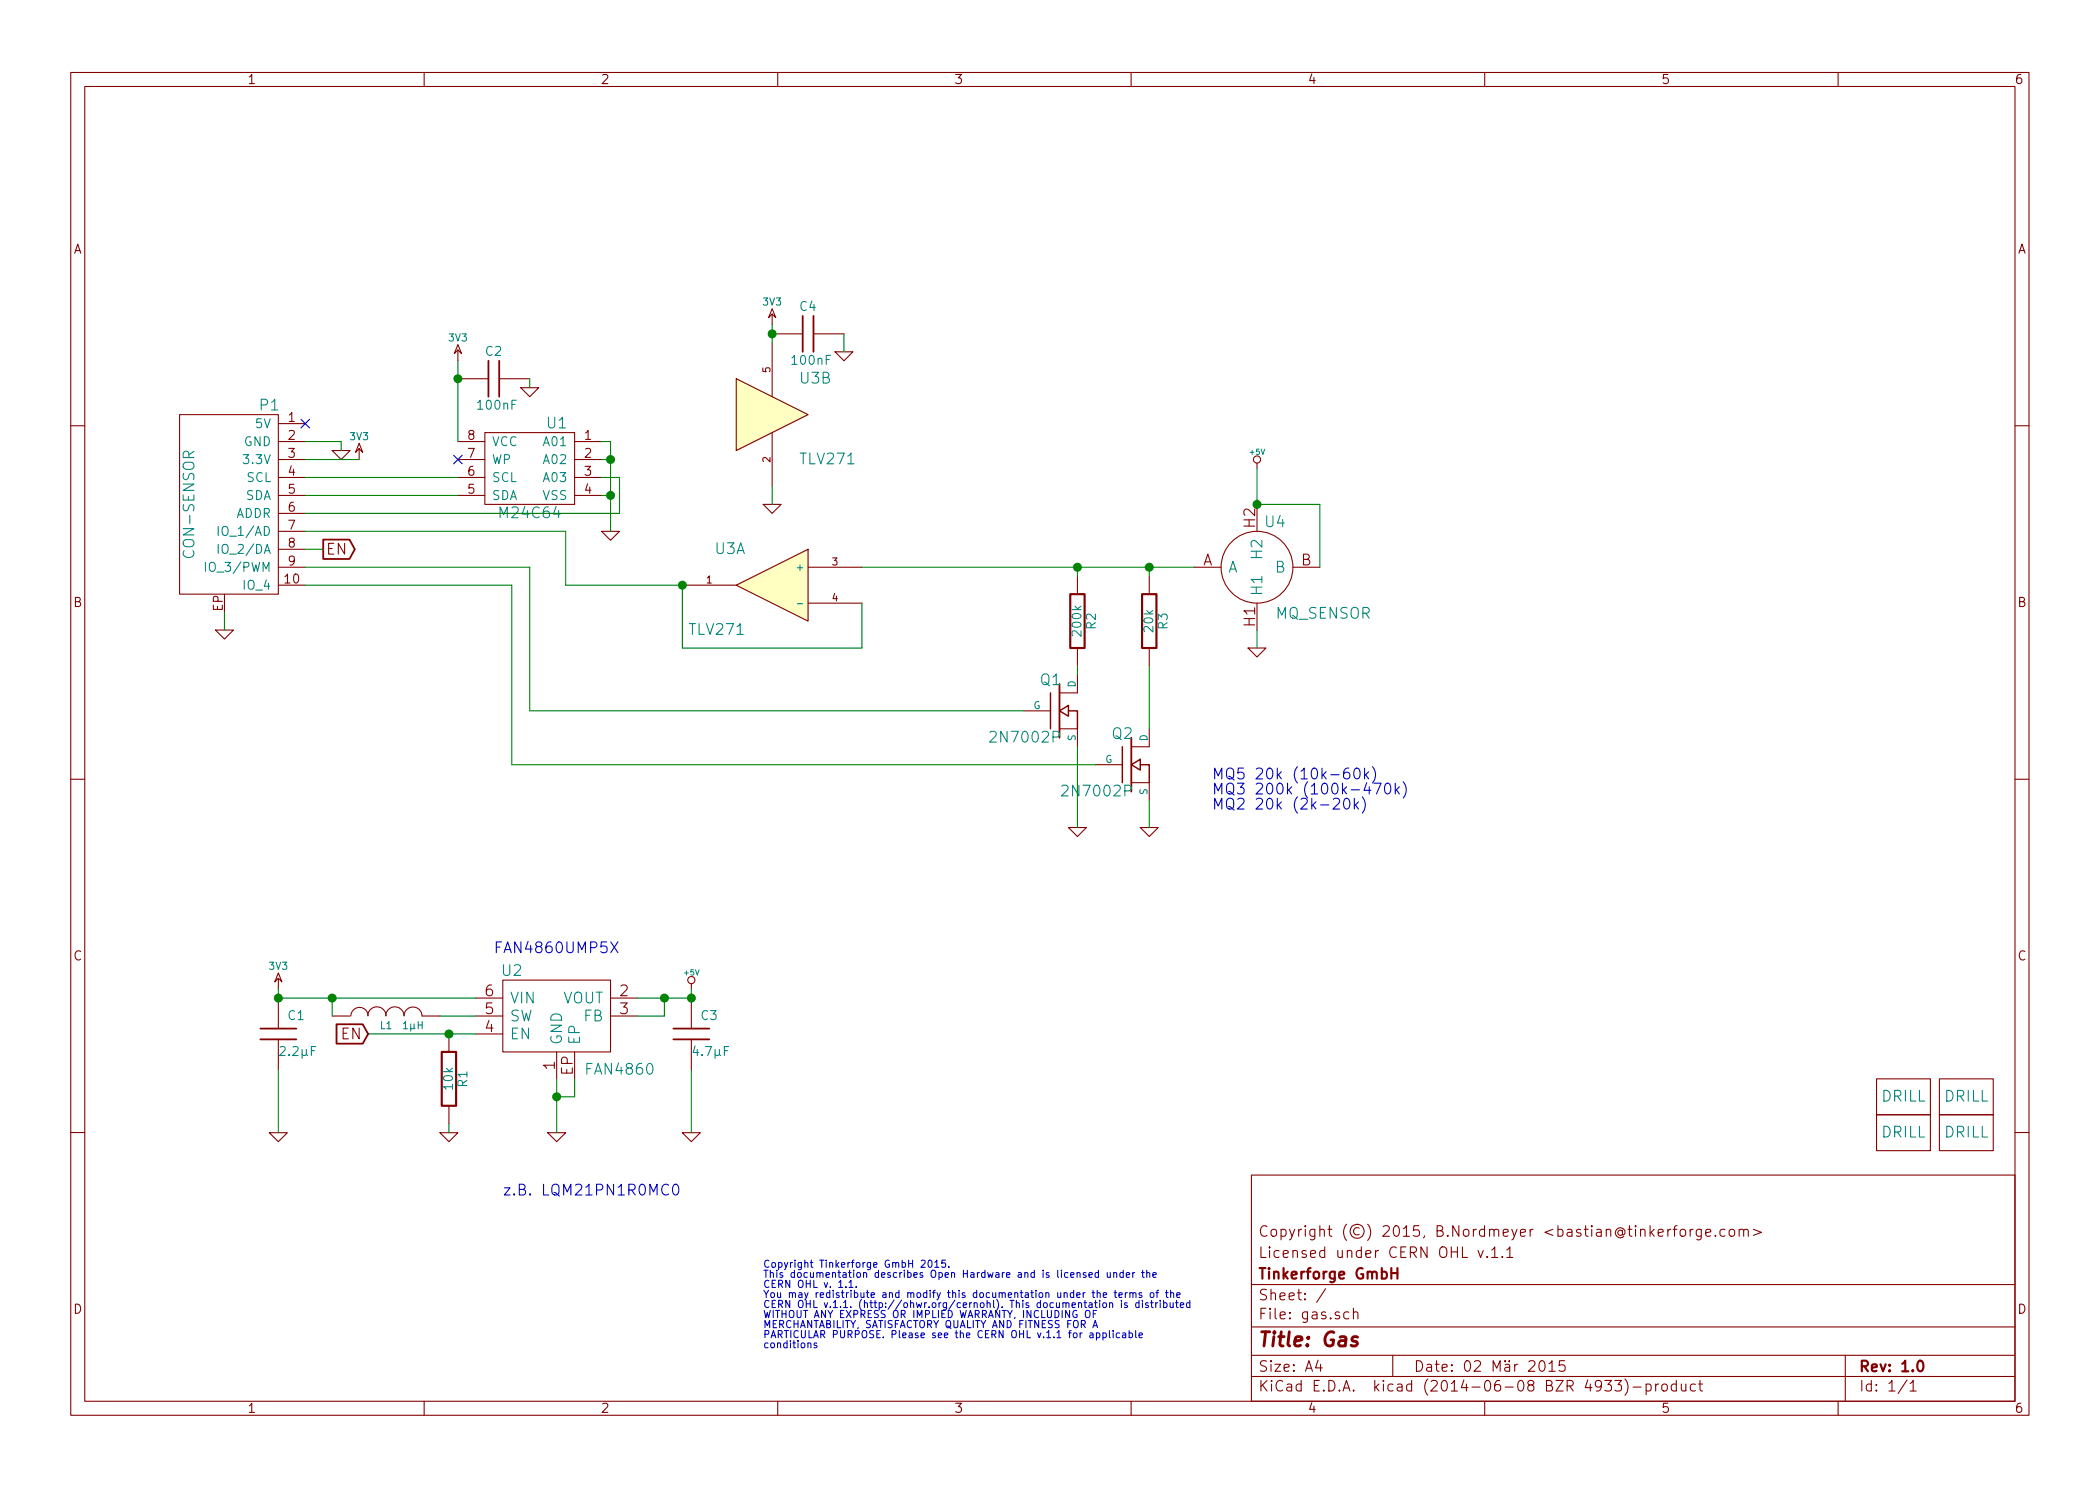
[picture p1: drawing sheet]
<svg xmlns="http://www.w3.org/2000/svg" width="297mm" height="210mm" viewBox="0 0 297 210" stroke-linecap="round" stroke-linejoin="round" font-family="sans-serif">
<g fill="none" stroke="#840000" stroke-width=".15">
<path d="M10 10.3h277v189.9h-277zM12 12.2h273v186.1h-273zM60 10.3v1.9M110 10.3v1.9M160 10.3v1.9M210 10.3v1.9M260 10.3v1.9M25.4 58.7h14v25.4h-14zM39.4 59.9h3.8M64.8 48.8l.5 1.2-.5-.5-.5 .5zM64.8 53.6h4.3M64.8 49.5v1.5"/>
<path d="M70.6 53.6h4.3M73.7 54.9h2.5l-1.3 1.2zM104.1 53.6l10.2 5.1-10.2 5zM109.2 43.7l.5 1.3-.5-.6-.5 .6zM109.2 44.4v1.6M109.2 48.5v7.6M109.2 47.2h4.3M115.1 47.2h4.3M118.1 49.8h2.5l-1.2 1.2zM10 60.2h2M39.4 62.5h3.8M39.4 65h3.8"/>
<path d="M39.4 67.6h3.8M39.4 70.1h3.8M39.4 72.6h3.8M39.4 75.2h3.8M39.4 77.7h3.8M47 63.7h2.5l-1.2 1.3zM50.8 62.7l.5 1.3-.5-.5-.5 .5zM50.8 63.5v1.5M64.8 62.5h3.8M64.8 65h3.8M64.8 67.6h3.8M64.8 70.1h3.8"/>
<path d="M68.6 61.2h12.7v10.2h-12.7zM81.3 62.5h3.8M81.3 65h3.8M81.3 67.6h3.8M81.3 70.1h3.8M85.1 75.2h2.5l-1.2 1.2zM107.9 71.4h2.6l-1.3 1.2zM109.2 61.2v7.6M177.8 65.5v.8M177.8 71.4v3.8M285 60.2h2M30.5 89.1h2.5l-1.3 1.3z"/>
<path d="M39.4 80.3h3.8M39.4 82.8h3.8M96.5 82.8h7.6M104.1 82.8l10.2-5.1v10.2zM114.3 80.3h7.6M114.3 85.3h7.6M152.4 81.5v2.6M152.4 91.7v2.5M152.4 95.5v2.5h-2.5M162.6 81.5v2.6M162.6 91.7v2.5M168.9 80.3h3.8"/>
<path d="M176.5 91.7h2.6l-1.3 1.3zM177.8 85.3v3.8M182.9 80.3h3.8M10 110.3h2M144.8 100.6h3.8M149.9 103.1h2.5v2.6M151.1 117.1h2.6l-1.3 1.3zM154.9 108.2h3.8M160 110.7h2.6v2.6M161.3 117.1h2.5l-1.2 1.3zM162.6 103.1v2.6h-2.6M285 110.3h2"/>
<path d="M39.4 137.7l.5 1.2-.5-.5-.5 .5zM39.4 138.4v1.5M71.1 138.7h15.3v10.1h-15.3zM97.8 139.2v.7M39.4 141.2v4.3M39.4 147.1v4.3M47 143.8h2.5M49.6 143.7a1.22 1.22 0 0 1 1.3-1.2 1.22 1.22 0 0 1 1.2 1.2M52 143.7a1.3 1.3 0 0 1 1.3-1.2 1.3 1.3 0 0 1 1.3 1.2M54.6 143.7a1.3 1.3 0 0 1 1.3-1.2 1.3 1.3 0 0 1 1.2 1.2 1.27 1.27 0 0 1 1.3-1.2 1.27 1.27 0 0 1 1.3 1.2l2.5 .1M63.5 146.3v2.5M63.5 156.5v2.5"/>
<path d="M67.3 141.2h3.8M67.3 143.8h3.8M67.3 146.3h3.8M78.7 148.8v3.8M81.3 148.8v3.8M86.4 141.2h3.8M86.4 143.8h3.8M97.8 141.2v4.3M97.8 147.1v4.3M265.4 157.7h7.6v5.1h-7.6zM265.4 152.6h7.6v5.1h-7.6zM274.3 157.7h7.6v5.1h-7.6z"/>
<path d="M274.3 152.6h7.6v5.1h-7.6zM10 160.2h2M38.1 160.3h2.5l-1.2 1.2zM62.2 160.3h2.6l-1.3 1.2zM77.5 160.3h2.5l-1.3 1.2zM96.5 160.3h2.6l-1.3 1.2zM177 166.3h108v32h-108zM209.1 176.9l.3 1 .4-1M210.4 177.8v.1l-.1-.1h.1v.1M211 176.9l.4-.5v1.5M211 177.9h.9M212.5 177.8h.1l-.1 .1-.1-.1h.1v.1"/>
<path d="M213.1 176.9l.5-.5v1.5M213.1 177.9h.9M236.3 173.9l-.2 .1-.2 .2M236.7 173.9h.5M237.2 173.4l-.3 .1v.2v1.2M237.7 174.1a.41 .41 0 0 1 .7 .1v.4a.41 .41 0 0 1-.4 .3 .41 .41 0 0 1-.4-.3zM239.1 173.9v1M239.5 173.9l-.3 .1-.1 .2M240.6 173.9v1.3a.39 .39 0 0 1-.6 .2M240.6 174l-.4-.1-.3 .3 .1 .6 .2 .1 .4-.1M241.3 174.4l.7-.1-.1-.3-.4-.1-.2 .2 .1 .7 .1 .1 .4-.1M242.6 174.8h.1l-.1 .1v-.1v.1"/>
<path d="M244 174l-.4-.1-.3 .3 .1 .6 .2 .1 .4-.1M244.7 174.1a.41 .41 0 0 1 .7 .1v.4a.41 .41 0 0 1-.4 .3 .41 .41 0 0 1-.4-.3zM246 174.1a.38 .38 0 0 1 .6 0v.8M246 173.9v1M246.6 174.1a.36 .36 0 0 1 .4-.2 .36 .36 0 0 1 .3 .2v.8M248 173.9l1.1 .5-1.1 .4M285 160.2h2M60 198.3v1.9M110 198.3v1.9M160 198.3v1.9M177 194.8h108M177 191.8h108"/>
<path d="M177 187.8h108M177 181.8h108M186.4 192.5l-.3 1h.9M186.8 193v1M187.5 182.3l-1.3 2M190.8 185.7l-.5-.1-.2 .3v.6l.2 .1 .5-.1M191.4 185.7a.38 .38 0 0 1 .7 .1v.8M191.4 185.1v1.5M197 191.8v3M210 198.3v1.9M217.8 192.7a.35 .35 0 0 1 .4-.2 .35 .35 0 0 1 .3 .3 .77 .77 0 0 1-.5 1.2 .9 .9 0 0 1-.2-1.3zM219.1 193l.4-.5v1.5"/>
<path d="M219.1 194h.9M221.3 192.5h-.7l-.1 .7a.62 .62 0 0 1 .7 0l.2 .2-.1 .5-.2 .1h-.3l-.3-.1M227 195.3h.9l-.5 .6 .5 .1v.2v.5l-.2 .1h-.5l-.2-.1M228.4 195.3h1l-.5 .6 .4 .1 .1 .2-.1 .5-.2 .1h-.4l-.3-.1M229.8 195.1a1.71 1.71 0 0 1 0 2.3M231 196.3h1.1M232.8 195.9a.48 .48 0 0 1 .7 .1l.1 .1-.1 .6a.48 .48 0 0 1-.7 0M232.8 195.8v1.5M234.2 195.8v1M234.6 195.8l-.3 .1-.1 .2M235.1 196a.41 .41 0 0 1 .7 .1v.4a.41 .41 0 0 1-.4 .3 .41 .41 0 0 1-.3-.3zM237.1 195.9l-.4-.1-.3 .3 .1 .6 .2 .1 .4-.1"/>
<path d="M237.1 195.3v1.5M237.8 195.8l.1 .9a.4 .4 0 0 0 .6 0M238.5 195.8v1M239.8 195.9l-.4-.1-.3 .3 .1 .6 .2 .1 .4-.1M240.3 195.8h.5M240.5 195.3v1.3l.2 .2h.1M260 198.3v1.9M261 191.8v6.5M269.7 195.2l-1.2 2M270.2 195.8l.4-.5v1.5M270.2 196.8h.8"/>
<circle cx="177.8" cy="65" r=".51"/>
<circle cx="177.8" cy="80.3" r="5.1"/>
<circle cx="97.8" cy="138.7" r=".51"/>
</g>
<path d="M151.4 84.1h2v7.6h-2zM161.5 84.1h2.1v7.6h-2.1zM62.5 148.8h2v7.7h-2zM197.7 179.4v1.5M196.8 180.1h.9M271.3 192.7a.35 .35 0 0 1 .4-.2 .35 .35 0 0 1 .3 .3 .77 .77 0 0 1-.4 1.2 .9 .9 0 0 1-.3-1.3z" fill="none" stroke="#840000" stroke-width=".3"/>
<path d="M192 189.2l-.5-.1-.1 .1-.2 .3 .3 .3 .4 .1 .1 .3-.1 .1-.2 .1-.6-.1" fill="none" stroke="#840000" stroke-width=".41"/>
<g fill="none" stroke="#0000c2" stroke-width=".15">
<path d="M188.6 113.1l.2-.2h.4l.2 .2 .1 .3-.1 .2-.9 .9h1M190.2 113.1a.36 .36 0 0 1 .4-.1 .36 .36 0 0 1 .3 .3 .77 .77 0 0 1-.5 1.2 .89 .89 0 0 1-.2-1.4zM190.8 108.7a.62 .62 0 0 0-.8 .6v.6a.48 .48 0 0 0 .5 .3 .48 .48 0 0 0 .4-.3v-.4a.48 .48 0 0 0-.4-.3 .48 .48 0 0 0-.5 .3M191.6 112.9v1.6M191.7 108.8a.36 .36 0 0 1 .6 .2 .77 .77 0 0 1-.4 1.2 .98 .98 0 0 1-.2-1.4zM191.7 113.9l.5 .6M192.2 113.5l-.6 .5M192.7 112.7a1.75 1.75 0 0 1 0 2.4M193 108.7v1.5M193.2 109.6l.4 .6M193.3 110.7l-.4 1.1h1M193.6 109.2l-.6 .6"/>
<path d="M194.1 108.5a1.75 1.75 0 0 1 0 2.3M194.3 110.8h1.1l-.7 1.5M196.1 110.9a.36 .36 0 0 1 .5 .2 .77 .77 0 0 1-.4 1.2 .98 .98 0 0 1-.1-1.4zM197.4 110.8v1.5M197.5 111.8l.4 .5M197.9 111.3l-.5 .6M198.5 110.6a1.75 1.75 0 0 1 0 2.3M86.4 133.3l1 1.5M87.4 133.3l-1 1.5M94.6 167.7a.62 .62 0 0 0-.8 0 .62 .62 0 0 0-.2 .7 .58 .58 0 0 0 .3 .6 .58 .58 0 0 0 .7-.1M95.3 167.7a.36 .36 0 0 1 .4-.1 .36 .36 0 0 1 .2 .3 .77 .77 0 0 1-.4 1.2 .89 .89 0 0 1-.2-1.4zM130.3 178.4l.4-.1 .1 .1 .1 .2-.6 .7h.6"/>
<path d="M131.3 178.4l.3-.1a.59 .59 0 0 1-.1 1l-.2-.1v-.3zM132.2 178.6l.3-.3v1M133.7 178.3h-.5v.5l.1-.1h.4v.5l-.1 .1-.4-.1M134.2 179.2v.1M155.4 179.7v1M158.9 179.7v1M161.6 179.7v.9l.2 .1M162.2 179.7v1M115.5 190.1l-.2-.1-.2 .2 .2 .2h.2v.2h-.4M120.1 181.5l.3-.4v1.1M121.1 182.1v.1M153.6 185.5h.5a.67 .67 0 0 1-.2 .9h-.3a.78 .78 0 0 1 0-.9z"/>
<path d="M154 180.4l.5-.1v-.2h-.3l-.2 .1 .1 .5h.4M154.6 187.9l.3-1.1 .3 1.1M154.6 185.9h.4M154.7 187.6h.5M155.1 188.6h.3l.2 .2-.1 .4h-.4M155.1 188.6v1M155.1 185.4h-.5v1M155.2 183l.1-.1 .3 .1v.6M155.2 182.6v1M155.4 180.1h-.3l-.2 .2 .1 .4h.4M156 188.6h.3l.2 .2-.1 .4h-.4M156 188.6v1"/>
<path d="M156.1 183.3l.4-.1v-.2l-.3-.1-.1 .2v.4h.4M156.1 184.4l.2-.1 .2 .2v.3l-.2 .2h-.2l-.1-.2zM156.6 180.1v.6h.3l.1-.1M156.9 188.3v.8l.1 .2M156.9 184.4l.2-.1 .2 .1 .1 .6M156.9 184.3v.7M157 180.1v.6M157.5 188.3v.1M157.5 188.6v.7M157.5 180.2l.2-.1h.2l.1 .6M157.5 180.1v.6M157.6 182.9h.4"/>
<path d="M157.7 182.6v.8l.3 .2M158.3 183.3l.4-.1v-.2l-.3-.1-.1 .2v.4h.4M158.4 188.6h-.3l-.2 .2 .1 .4h.4M158.6 184v.1M158.6 184.3v.7M158.8 188.6h.4v.7M158.9 180.1h-.3l-.2 .2 .1 .4h.4M159.2 182.9v.7M159.2 188.8l-.3 .1-.2 .1 .2 .3 .3-.1M159.3 180.4l.5-.1-.1-.2h-.3l-.1 .1 .1 .5h.3M159.4 184.4l-.2-.1-.1 .2 .1 .2h.2v.3h-.3M159.5 182.9l-.2 .1-.1 .1"/>
<path d="M159.7 188.6h.3l.2 .2-.1 .4h-.4M159.7 188.3v1M159.8 183l.1-.1 .3 .1v.6M159.8 182.9v.7M160.2 180.1v.6M160.2 183.1l.2-.2 .2 .1 .1 .6M160.5 180.1h-.2l-.1 .2M160.6 188.3v.8l.2 .2M161.1 184.4l-.3-.1-.2 .2 .1 .5h.4M161.1 188.9l.5-.1-.1-.2h-.3l-.1 .1 .1 .5h.3M161.1 184v1M161.5 180.1h.3"/>
<path d="M161.5 183l-.3-.1-.1 .2 .1 .1 .3 .1v.2h-.4M161.6 184v.1M161.6 184.3v.7M162.2 180.2l.1-.1h.3v.6M162.4 184.4l-.2-.1-.2 .2 .2 .2h.2v.3h-.4M162.7 184.3h.4M162.8 183l.2-.1 .2 .1v.4l-.1 .1h-.3l-.1-.1zM162.9 184v.9l.2 .1M163.1 180.4l.5-.1-.1-.2h-.3l-.1 .1v.5h.4M163.5 184.3v.7M163.5 182.9h.4M163.8 184.3l-.2 .1-.1 .1"/>
<path d="M163.9 182.6l-.2 .1v.9M164.1 184v.1M164.1 184.3v.7M164.6 184.4l.3-.1 .2 .2-.1 .5h-.4M164.6 184v1M164.8 182.9h.4M165 182.6v.8l.2 .2M165.5 184.3v.7h.3l.1-.1M165.6 183l.1-.1 .3 .1v.6M165.6 182.6v1M165.9 184.3v.7M166.3 184.3h.3"/>
<path d="M166.4 184v.9l.2 .1M166.4 183.3l.5-.1v-.2l-.3-.1-.2 .2 .1 .4h.4M167 184.7l.4-.1v-.2l-.3-.1-.1 .2v.5h.4M168.3 184.4l-.3-.1-.2 .2 .1 .5h.4M168.3 184v1"/>
</g>
<path d="M29.1 79.6v1.2M30.9 74.5v1.3M30.9 77v1.3M112.8 85.4h.7" fill="none" stroke="#008484" stroke-width=".15"/>
<g fill="none" stroke="#008400" stroke-width=".15">
<path d="M64.8 51v11.5M74.9 53.6v1.3M109.2 46v2.5M119.4 47.2v2.6M43.2 62.5h5.1v1.2M43.2 65h7.6M43.2 77.7h2.5M43.2 67.6h21.6M43.2 70.1h21.6M43.2 75.2h36.8v7.6h16.5v8.9h25.4v-6.4M85.1 62.5h1.3v12.7M85.1 65h1.3"/>
<path d="M85.1 67.6h2.5v5h-44.4M85.1 70.1h1.3M109.2 68.8v2.6M177.8 66.3v5.1h8.9v8.9M31.7 86.6v2.5M43.2 80.3h31.7v20.3h69.9M43.2 82.8h29.2v25.4h82.5M121.9 80.3h47M152.4 80.3v1.2M152.4 94.2v1.3M162.6 80.3v1.2M162.6 94.2v8.9"/>
<path d="M177.8 89.1v2.6M152.4 105.7v11.4M162.6 113.3v3.8M39.4 139.9v1.3h27.9M97.8 139.9v1.3h-7.6M39.4 151.4v8.9M47 141.2v2.6M52.1 146.3h15.2M62.2 143.8h5.1M63.5 159v1.3M78.7 152.6v7.7M81.3 152.6v2.6h-2.6"/>
<path d="M94 141.2v2.6h-3.8M97.8 151.4v8.9"/>
</g>
<path d="M69.1 51v5.1M70.6 51v5.1M113.5 44.7v5.1M115.1 44.7v5.1M45.7 76.3h3.7l.8 1.4-.8 1.4h-3.7zM149.9 96.8v7.6M160 104.4v7.6M36.8 147.1h5.1M36.8 145.5h5.1M47.6 144.9h3.7l.8 1.4-.8 1.4h-3.7zM95.2 147.1h5.1M95.2 145.5h5.1" fill="none" stroke="#840000" stroke-width=".25"/>
<g fill="#008400" stroke="#008400" stroke-width=".25">
<circle cx="47" cy="141.2" r=".51"/>
<circle cx="94" cy="141.2" r=".51"/>
<circle cx="97.8" cy="141.2" r=".51"/>
<circle cx="39.4" cy="141.2" r=".51"/>
<circle cx="63.5" cy="146.3" r=".51"/>
<circle cx="64.8" cy="53.6" r=".51"/>
<circle cx="86.4" cy="70.1" r=".51"/>
<circle cx="86.4" cy="65" r=".51"/>
<circle cx="78.7" cy="155.2" r=".51"/>
<circle cx="177.8" cy="71.4" r=".51"/>
<circle cx="152.4" cy="80.3" r=".51"/>
<circle cx="162.6" cy="80.3" r=".51"/>
<circle cx="96.5" cy="82.8" r=".51"/>
<circle cx="109.2" cy="47.2" r=".51"/>
</g>
<path d="M42.6 59.3l1.2 1.2M43.8 59.3l-1.2 1.2M64.2 64.4l1.2 1.2M65.4 64.4l-1.2 1.2" fill="none" stroke="#000084" stroke-width=".15"/>
<path d="M148.6 98v5.1M149.9 100.6l1.2-.8v1.5zM151.1 100.6h1.3v2.5M158.7 105.7v5M160 108.2l1.3-.8v1.6zM161.3 108.2h1.3v2.5" fill="none" stroke="#840000" stroke-width=".2"/>
<g fill="#ffffc2" stroke="#ffffc2" stroke-width=".25">
<path d="M104.1 82.8l10.2-5.1v10.2z"/>
<path d="M104.1 53.6l10.2 5.1-10.2 5z"/>
</g>
<text font-size="2.8" fill="#840000" x="178" y="190.5">Title: Gas</text>
<g font-size="2.1" fill="#008484">
<text x="36.8" y="58.1">P1</text>
<text x="113.2" y="54.3">U3B</text>
<text x="77.4" y="60.6">U1</text>
<text x="113.3" y="65.7">TLV271</text>
<text x="70.9" y="73.3">M24C64</text>
<text x="179" y="74.6">U4</text>
<text x="27.5" y="78.6" transform="rotate(-90 27.5 78.6)">CON-SENSOR</text>
<text x="101.1" y="78.4">U3A</text>
<text x="173.7" y="81">A</text>
<text x="178.6" y="78.9" transform="rotate(-90 178.6 78.9)">H2</text>
<text x="180.3" y="81">B</text>
<text x="97.6" y="89.8">TLV271</text>
<text x="178.6" y="84.3" transform="rotate(-90 178.6 84.3)">H1</text>
<text x="180.4" y="87.5">MQ_SENSOR</text>
<text x="147.2" y="96.9">Q1</text>
<text x="140.5" y="105.1">2N7002P</text>
<text x="157.4" y="104.6">Q2</text>
<text x="150.7" y="112.7">2N7002P</text>
<text x="71" y="138.1">U2</text>
<text x="72.1" y="142">VIN</text>
<text x="79.5" y="142">VOUT</text>
<text x="72.1" y="147.1">EN</text>
<text x="72.1" y="144.5">SW</text>
<text x="79.5" y="147.8" transform="rotate(-90 79.5 147.8)">GND</text>
<text x="82" y="147.8" transform="rotate(-90 82 147.8)">EP</text>
<text x="82.5" y="144.5">FB</text>
<text x="83.1" y="152.1">FAN4860</text>
<text x="266.1" y="155.9">DRILL</text>
<text x="275" y="155.9">DRILL</text>
<text x="266.1" y="161">DRILL</text>
<text x="275" y="161">DRILL</text>
</g>
<g font-size="2.1" fill="#840000">
<text x="177.5" y="74.6" transform="rotate(-90 177.5 74.6)">H2</text>
<text x="46.1" y="78.5">EN</text>
<text x="170.1" y="80">A</text>
<text x="184" y="80">B</text>
<text x="177.5" y="88.6" transform="rotate(-90 177.5 88.6)">H1</text>
<text x="68.6" y="143.5">5</text>
<text x="68.6" y="141">6</text>
<text x="87.7" y="141">2</text>
<text x="87.7" y="143.5">3</text>
<text x="48.2" y="147.1">EN</text>
<text x="68.6" y="146">4</text>
<text x="78.5" y="151.3" transform="rotate(-90 78.5 151.3)">1</text>
<text x="81" y="152.1" transform="rotate(-90 81 152.1)">EP</text>
<text x="178" y="178">Licensed under CERN OHL v.1.1</text>
<text x="178" y="175">Copyright (©) 2015, B.Nordmeyer &lt;bastian@tinkerforge.com&gt;</text>
<text x="178" y="184">Sheet: /</text>
<text x="178" y="181">Tinkerforge GmbH</text>
<text x="178" y="186.7">File: gas.sch</text>
<text x="178" y="196.9">KiCad E.D.A. kicad (2014-06-08 BZR 4933)-product</text>
<text x="178" y="194.1">Size: A4</text>
<text x="200" y="194.1">Date: 02 Mär 2015</text>
<text x="263" y="194.1">Rev: 1.0</text>
<text x="263" y="196.9">Id: 1/1</text>
</g>
<g font-size="2.1" fill="#0000c2">
<text x="171.4" y="110.3">MQ5 20k (10k-60k)</text>
<text x="171.4" y="112.4">MQ3 200k (100k-470k)</text>
<text x="171.4" y="114.5">MQ2 20k (2k-20k)</text>
<text x="69.8" y="134.9">FAN4860UMP5X</text>
<text x="71.1" y="169.2">z.B. LQM21PN1R0MC0</text>
</g>
<g font-size="1.8" fill="#840000">
<text x="35" y="11.9">1</text>
<text x="85" y="11.9">2</text>
<text x="135" y="11.9">3</text>
<text x="185" y="11.9">4</text>
<text x="235" y="11.9">5</text>
<text x="285" y="11.9">6</text>
<text x="10.4" y="35.9">A</text>
<text x="285.4" y="35.9">A</text>
<text x="40.8" y="59.7">1</text>
<text x="40.8" y="62.2">2</text>
<text x="40.8" y="64.8">3</text>
<text x="66.2" y="64.8">7</text>
<text x="66.2" y="62.2">8</text>
<text x="82.7" y="62.2">1</text>
<text x="82.7" y="64.8">2</text>
<text x="40.8" y="67.3">4</text>
<text x="40.8" y="69.8">5</text>
<text x="66.2" y="69.8">5</text>
<text x="66.2" y="67.3">6</text>
<text x="82.7" y="67.3">3</text>
<text x="82.7" y="69.8">4</text>
<text x="40.8" y="72.4">6</text>
<text x="40.8" y="74.9">7</text>
<text x="40.8" y="77.5">8</text>
<text x="40.3" y="82.5">10</text>
<text x="40.8" y="80">9</text>
<text x="10.4" y="85.9">B</text>
<text x="31.5" y="86.5" transform="rotate(-90 31.5 86.5)">EP</text>
<text x="285.4" y="85.9">B</text>
<text x="10.4" y="135.9">C</text>
<text x="285.4" y="135.9">C</text>
<text x="10.4" y="185.9">D</text>
<text x="285.4" y="185.9">D</text>
<text x="35" y="199.9">1</text>
<text x="85" y="199.9">2</text>
<text x="135" y="199.9">3</text>
<text x="185" y="199.9">4</text>
<text x="235" y="199.9">5</text>
<text x="285" y="199.9">6</text>
</g>
<g font-size="1.8" fill="#008484">
<text x="113.2" y="44">C4</text>
<text x="68.7" y="50.3">C2</text>
<text x="112.2" y="51.6">100nF</text>
<text x="67.7" y="58">100nF</text>
<text x="34.4" y="63.1">GND</text>
<text x="34.7" y="65.7">3.3V</text>
<text x="36.2" y="60.6">5V</text>
<text x="69.6" y="65.7">WP</text>
<text x="69.6" y="63.1">VCC</text>
<text x="77" y="63.1">A01</text>
<text x="77" y="65.7">A02</text>
<text x="34.6" y="70.7">SDA</text>
<text x="34.8" y="68.2">SCL</text>
<text x="69.6" y="70.7">SDA</text>
<text x="69.6" y="68.2">SCL</text>
<text x="76.7" y="70.7">VSS</text>
<text x="77" y="68.2">A03</text>
<text x="31.5" y="75.8">IO_1/AD</text>
<text x="33.2" y="73.3">ADDR</text>
<text x="29.7" y="80.9">IO_3/PWM</text>
<text x="31.5" y="78.4">IO_2/DA</text>
<text x="34.5" y="83.4">IO_4</text>
<text x="153" y="89.8" transform="rotate(-90 153 89.8)">200k</text>
<text x="155" y="89" transform="rotate(-90 155 89)">R2</text>
<text x="163.1" y="89.4" transform="rotate(-90 163.1 89.4)">20k</text>
<text x="165.2" y="89" transform="rotate(-90 165.2 89)">R3</text>
<text x="39.8" y="149.4">2.2µF</text>
<text x="40.8" y="144.3">C1</text>
<text x="98.2" y="149.4">4.7µF</text>
<text x="99.2" y="144.3">C3</text>
<text x="64.1" y="154.1" transform="rotate(-90 64.1 154.1)">10k</text>
<text x="66.1" y="153.8" transform="rotate(-90 66.1 153.8)">R1</text>
</g>
<g font-size="1.4" fill="#008484">
<text x="108" y="43.2">3V3</text>
<text x="63.5" y="48.3">3V3</text>
<text x="49.6" y="62.3">3V3</text>
<text x="113" y="80.8">+</text>
<text x="146.2" y="100.3">G</text>
<text x="152.1" y="97.3" transform="rotate(-90 152.1 97.3)">D</text>
<text x="152.1" y="104.8" transform="rotate(-90 152.1 104.8)">S</text>
<text x="156.3" y="107.9">G</text>
<text x="162.3" y="104.9" transform="rotate(-90 162.3 104.9)">D</text>
<text x="162.3" y="112.5" transform="rotate(-90 162.3 112.5)">S</text>
<text x="38.1" y="137.2">3V3</text>
<text x="53.8" y="145.6">L1</text>
<text x="57.1" y="145.6">1µH</text>
</g>
<g font-size="1.4" fill="#840000">
<text x="109" y="52.7" transform="rotate(-90 109 52.7)">5</text>
<text x="109" y="65.4" transform="rotate(-90 109 65.4)">2</text>
<text x="99.9" y="82.5">1</text>
<text x="117.7" y="80">3</text>
<text x="117.7" y="85.1">4</text>
</g>
<g font-size="1.4" fill="#0000c2">
<text x="107.9" y="179.4">Copyright Tinkerforge GmbH 2015.</text>
<text x="107.9" y="180.8">This documentation describes Open Hardware and is licensed under the</text>
<text x="107.9" y="182.2">CERN OHL v. 1.1.</text>
<text x="107.9" y="183.6">You may redistribute and modify this documentation under the terms of the</text>
<text x="107.9" y="185.1">CERN OHL v.1.1. (http://ohwr.org/cernohl). This documentation is distributed</text>
<text x="107.9" y="186.5">WITHOUT ANY EXPRESS OR IMPLIED WARRANTY, INCLUDING OF</text>
<text x="107.9" y="187.9">MERCHANTABILITY, SATISFACTORY QUALITY AND FITNESS FOR A</text>
<text x="107.9" y="189.3">PARTICULAR PURPOSE. Please see the CERN OHL v.1.1 for applicable</text>
<text x="107.9" y="190.7">conditions</text>
</g>
<g font-size="1.1" fill="#008484">
<text x="176.8" y="64.3">+5V</text>
<text x="96.8" y="138">+5V</text>
</g>
</svg>
